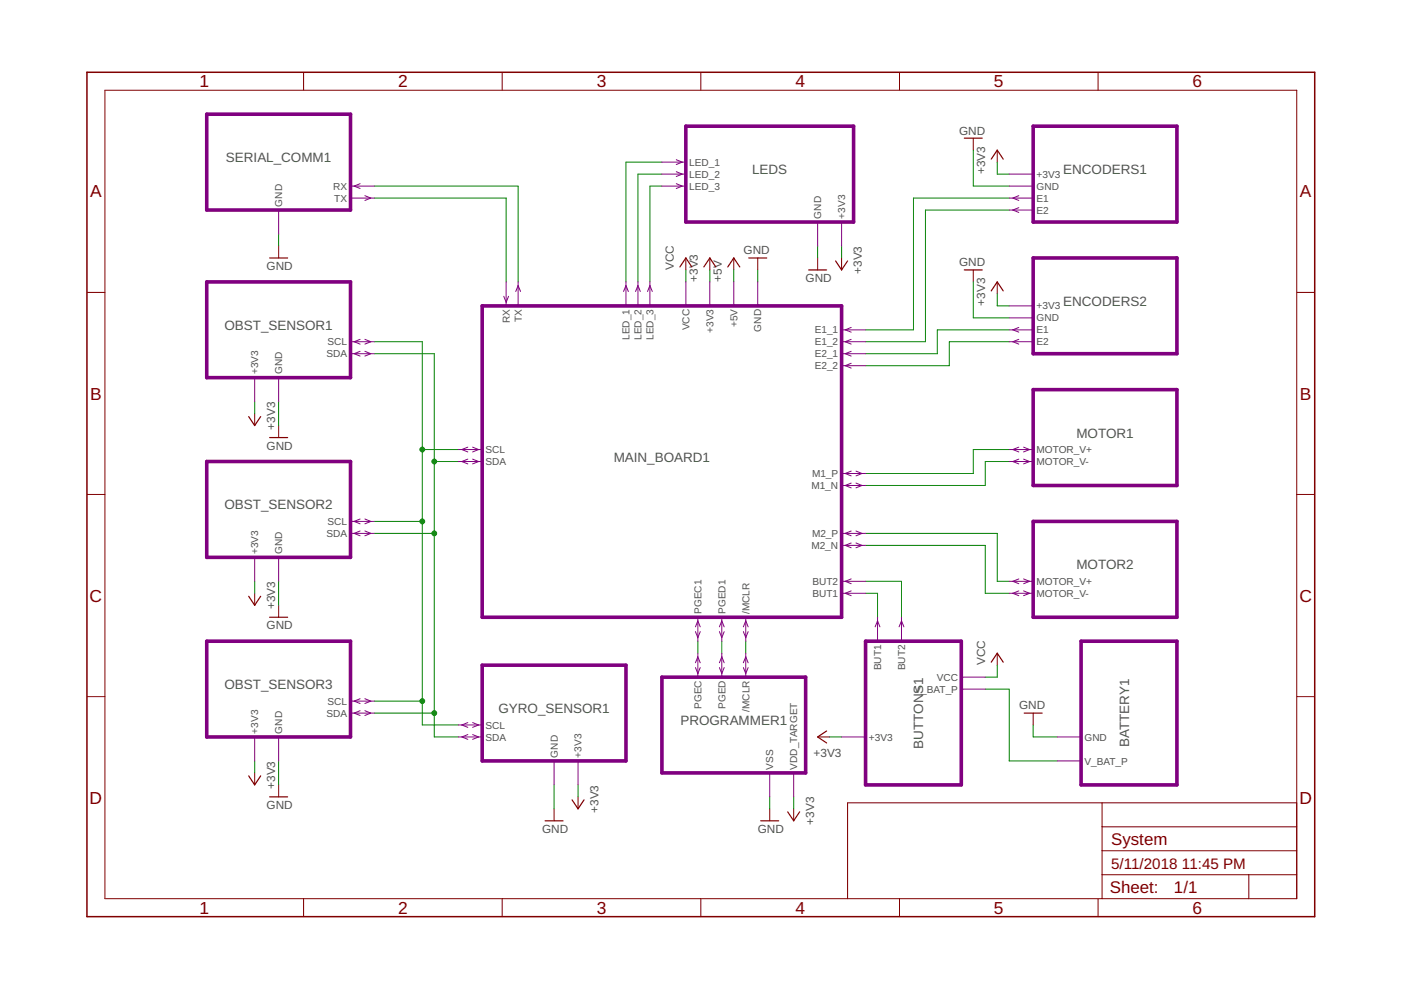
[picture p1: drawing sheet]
<svg xmlns="http://www.w3.org/2000/svg" width="297mm" height="210mm" viewBox="0 0 297 210" stroke-linecap="round" stroke-linejoin="round" font-family="sans-serif">
<g fill="none" stroke="#800000" stroke-width=".25">
<path d="M204.4 29.3h3.9M210.2 33.7l1.2-1.9 1.3 1.9M57.2 54.7h3.8M144.1 56.6l1.3-1.9 1.3 1.9M149.2 56.6l1.3-1.9 1.3 1.9M154.3 56.6l1.3-1.9 1.2 1.9M158.7 54.7h3.9M171.4 57.2h3.9M177.2 55.3l1.2 1.9 1.3-1.9M204.4 57.2h3.9M210.2 61.7l1.2-1.9 1.3 1.9M52.7 88.3l1.3 1.9 1.3-1.9"/>
<path d="M57.2 92.8h3.8M52.7 126.4l1.3 1.9 1.3-1.9M57.2 130.9h3.8M175.3 155l-1.9 1.3 1.9 1.2M210.2 140.4l1.2-1.9 1.3 1.9M217.1 151.2h3.9M52.7 164.5l1.3 1.9 1.3-1.9M57.2 169h3.8M115.6 174h3.8M121.3 169.6l1.3 1.9 1.2-1.9M161.3 174h3.8M167 172.1l1.3 1.9 1.2-1.9"/>
</g>
<g fill="none" stroke="#800000" stroke-width=".21">
<path d="M22.2 19.1h252.7v171.4h-252.7zM64.4 15.3v3.8M106.5 15.3v3.8M148.6 15.3v3.8M190.7 15.3v3.8M232.8 15.3v3.8M206.4 29.3v2.5M211.4 31.8v2.6M59.1 52.2v2.5M145.4 54.7v2.5M150.5 54.7v2.5M155.6 54.7v2.5"/>
<path d="M160.7 54.7v2.5M173.4 54.7v2.5M178.4 54.7v2.5M206.4 57.2v2.6M211.4 59.8v2.5M18.4 62h3.8M274.9 62h3.8M54 87.7v2.5M59.1 90.2v2.6M18.4 104.8h3.8M274.9 104.8h3.8M54 125.8v2.5"/>
<path d="M59.1 128.3v2.6M211.4 138.5v2.5M18.4 147.7h3.8M173.4 156.3h2.5M219.1 151.2v2.5M274.9 147.7h3.8M54 163.9v2.5M59.1 166.4v2.6M117.5 171.5v2.5M122.6 169v2.5M163.2 171.5v2.5M168.3 171.5v2.5"/>
<path d="M233.7 170.2v20.3M233.7 175.3h41.2M274.9 170.2h-95.2v20.3M64.4 190.5v3.9M106.5 190.5v3.9M148.6 190.5v3.9M190.7 190.5v3.9M232.8 190.5v3.9M233.7 185.5h41.2M233.7 180.4h41.2M264.8 185.5v5"/>
</g>
<path d="M18.4 15.3h260.3v179.1h-260.3z" fill="none" stroke="#800000" stroke-width=".32"/>
<g fill="none" stroke="#008000" stroke-width=".21">
<path d="M79.4 39.5h30.5v20.3M140.3 39.5h-2.5v20.3M140.3 36.9h-5v22.9M140.3 34.4h-7.6v25.4M206.4 31.8v7.7h7.6M211.4 34.4v2.5h2.6M59.1 49.6v2.6M79.4 42h27.9v17.8M145.4 57.2v2.6M150.5 57.2v2.6M155.6 57.2v2.6M160.7 57.2v2.6"/>
<path d="M173.4 52.2v2.5M178.4 52.2v2.5M206.4 59.8v7.6h7.6M214 44.5h-17.8v28h-12.7M214 42h-20.3v27.9h-10.2M79.4 75h12.7v81.3h5.1M79.4 72.5h10.1v81.2h7.7M211.4 62.3v2.6h2.6M214 72.5h-12.7v5h-17.8M214 69.9h-15.3v5.1h-15.2M54 85.2v2.5M59.1 85.2v5"/>
<path d="M89.5 95.3h7.7M92.1 97.9h5.1M214 95.3h-7.6v5.1h-22.9M214 97.9h-5.1v5h-25.4M79.4 110.6h10.1M79.4 113.1h12.7M183.5 113.1h27.9v10.2h2.6M183.5 115.6h25.4v10.2h5.1M54 123.3v2.5M59.1 123.3v5M148 136v2.5M153 136v2.5"/>
<path d="M158.1 136v2.5M183.5 123.3h7.6v7.6M183.5 125.8h2.6v5.1M79.4 148.7h10.1M79.4 151.2h12.7M175.9 156.3h2.5M208.9 146.1h5.1v15.2h10.1M211.4 141v2.6h-2.5M219.1 153.7v2.6h5M54 161.3v2.6M59.1 161.3v5.1M117.5 166.4v5.1"/>
<path d="M122.6 166.4v2.6M163.2 169v2.5M168.3 169v2.5"/>
</g>
<g fill="#008000" stroke="#008000" stroke-width=".21">
<circle cx="89.5" cy="148.7" r=".51"/>
<circle cx="89.5" cy="110.6" r=".51"/>
<circle cx="89.5" cy="95.3" r=".51"/>
<circle cx="92.1" cy="113.1" r=".51"/>
<circle cx="92.1" cy="151.2" r=".51"/>
<circle cx="92.1" cy="97.9" r=".51"/>
</g>
<g fill="none" stroke="#800080" stroke-width=".76">
<path d="M43.8 24.2h30.5v20.3h-30.5zM145.4 26.8h35.6v20.3h-35.6zM219.1 26.8h30.4v20.3h-30.4zM43.8 59.8h30.5v20.3h-30.5zM219.1 54.7h30.4v20.3h-30.4zM102.2 64.9h76.2v66h-76.2zM43.8 97.9h30.5v20.3h-30.5zM219.1 82.6h30.4v20.3h-30.4zM219.1 110.6h30.4v20.3h-30.4zM43.8 136h30.5v20.3h-30.5zM183.5 136h20.3v30.4h-20.3zM229.2 136h20.3v30.4h-20.3z"/>
<path d="M102.2 141h30.5v20.3h-30.5zM140.3 143.6h30.5v20.3h-30.5z"/>
</g>
<g fill="none" stroke="#800080" stroke-width=".21">
<path d="M74.3 39.5h5.1M76.3 38.9l-1.2 .6 1.2 .5M140.3 39.5h5.1M140.3 36.9h5.1M140.3 34.4h5.1M143.4 33.9l1.3 .5-1.3 .5M143.4 36.4l1.3 .5-1.3 .5M143.4 38.9l1.3 .6-1.3 .5M214 39.5h5.1M214 36.9h5.1M59.1 44.5v5.1M74.3 42h5.1"/>
<path d="M77.4 41.5l1.2 .5-1.2 .5M107.3 59.8v5.1M109.9 59.8v5.1M132.7 59.8v5.1M135.3 59.8v5.1M137.8 59.8v5.1M145.4 59.8v5.1M150.5 59.8v5.1M155.6 59.8v5.1M160.7 59.8v5.1M173.4 47.1v5.1M178.4 47.1v5.1"/>
<path d="M214 42h5.1M214 44.5h5.1M216 41.5l-1.3 .5 1.3 .5M216 44l-1.3 .5 1.3 .5M74.3 72.5h5.1M74.3 75h5.1M76.3 74.5l-1.2 .5 1.2 .5M76.3 71.9l-1.2 .6 1.2 .5M77.4 74.5l1.2 .5-1.2 .5M77.4 71.9l1.2 .6-1.2 .5M106.8 62.8l.5 1.3 .5-1.3M109.3 61.8l.6-1.3 .5 1.3"/>
<path d="M132.2 61.8l.5-1.3 .5 1.3M134.7 61.8l.6-1.3 .5 1.3M137.3 61.8l.5-1.3 .5 1.3M178.4 69.9h5.1M178.4 72.5h5.1M178.4 75h5.1M178.4 77.5h5.1M180.5 69.4l-1.3 .5 1.3 .5M180.5 71.9l-1.3 .6 1.3 .5M180.5 74.5l-1.3 .5 1.3 .5M180.5 77l-1.3 .5 1.3 .5M214 69.9h5.1"/>
<path d="M214 72.5h5.1M214 64.9h5.1M214 67.4h5.1M216 69.4l-1.3 .5 1.3 .5M216 71.9l-1.3 .6 1.3 .5M54 80.1v5.1M59.1 80.1v5.1M97.2 95.3h5M97.2 97.9h5M99.2 94.8l-1.3 .5 1.3 .5M99.2 97.3l-1.3 .6 1.3 .5M100.2 94.8l1.3 .5-1.3 .5"/>
<path d="M100.2 97.3l1.3 .6-1.3 .5M180.5 99.9l-1.3 .5 1.3 .5M181.5 99.9l1.3 .5-1.3 .5M214 95.3h5.1M214 97.9h5.1M216 94.8l-1.3 .5 1.3 .5M216 97.3l-1.3 .6 1.3 .5M217 94.8l1.3 .5-1.3 .5M217 97.3l1.3 .6-1.3 .5M54 118.2v5.1M59.1 118.2v5.1M74.3 113.1h5.1"/>
<path d="M74.3 110.6h5.1M76.3 112.6l-1.2 .5 1.2 .5M76.3 110l-1.2 .6 1.2 .5M77.4 112.6l1.2 .5-1.2 .5M77.4 110l1.2 .6-1.2 .5M178.4 100.4h5.1M178.4 102.9h5.1M178.4 113.1h5.1M178.4 115.6h5.1M180.5 102.4l-1.3 .5 1.3 .5M180.5 112.6l-1.3 .5 1.3 .5M180.5 115.1l-1.3 .5 1.3 .5"/>
<path d="M181.5 102.4l1.3 .5-1.3 .5M181.5 112.6l1.3 .5-1.3 .5M181.5 115.1l1.3 .5-1.3 .5M147.4 132.9l.6-1.3 .5 1.3M147.4 133.9l.6 1.3 .5-1.3M148 130.9v5.1M148 138.5v5.1M152.5 132.9l.5-1.3 .5 1.3M152.5 133.9l.5 1.3 .5-1.3M153 130.9v5.1M153 138.5v5.1M157.6 132.9l.5-1.3 .5 1.3"/>
<path d="M157.6 133.9l.5 1.3 .5-1.3M158.1 130.9v5.1M158.1 138.5v5.1M178.4 125.8h5.1M178.4 123.3h5.1M180.5 125.3l-1.3 .5 1.3 .5M180.5 122.7l-1.3 .6 1.3 .5M185.5 132.9l.6-1.3 .5 1.3M186.1 130.9v5.1M190.6 132.9l.5-1.3 .5 1.3M191.1 130.9v5.1M214 125.8h5.1"/>
<path d="M214 123.3h5.1M216 122.7l-1.3 .6 1.3 .5M216 125.3l-1.3 .5 1.3 .5M217 122.7l1.3 .6-1.3 .5M217 125.3l1.3 .5-1.3 .5M54 156.3v5M59.1 156.3v5M74.3 151.2h5.1M74.3 148.7h5.1M76.3 150.7l-1.2 .5 1.2 .5M76.3 148.1l-1.2 .6 1.2 .5M77.4 150.7l1.2 .5-1.2 .5"/>
<path d="M77.4 148.1l1.2 .6-1.2 .5M97.2 153.7h5M97.2 156.3h5M99.2 153.2l-1.3 .5 1.3 .5M99.2 155.7l-1.3 .6 1.3 .5M100.2 153.2l1.3 .5-1.3 .5M100.2 155.7l1.3 .6-1.3 .5M147.4 141.5l.6 1.3 .5-1.3M147.4 140.5l.6-1.2 .5 1.2M152.5 141.5l.5 1.3 .5-1.3M152.5 140.5l.5-1.2 .5 1.2M157.6 141.5l.5 1.3 .5-1.3"/>
<path d="M157.6 140.5l.5-1.2 .5 1.2M178.4 156.3h5.1M203.8 146.1h5.1M203.8 143.6h5.1M224.1 156.3h5.1M117.5 161.3v5.1M122.6 161.3v5.1M163.2 163.9v5.1M168.3 163.9v5.1M224.1 161.3h5.1"/>
</g>
<g font-size="3.7" fill="#800000">
<text x="42.3" y="18.5">1</text>
<text x="84.4" y="18.5">2</text>
<text x="126.5" y="18.5">3</text>
<text x="168.6" y="18.5">4</text>
<text x="210.7" y="18.5">5</text>
<text x="252.9" y="18.5">6</text>
<text x="19.1" y="41.9">A</text>
<text x="275.6" y="41.9">A</text>
<text x="19.1" y="84.7">B</text>
<text x="275.6" y="84.7">B</text>
<text x="19" y="127.6">C</text>
<text x="275.5" y="127.6">C</text>
<text x="19" y="170.4">D</text>
<text x="275.5" y="170.4">D</text>
<text x="42.3" y="193.7">1</text>
<text x="84.4" y="193.7">2</text>
<text x="126.5" y="193.7">3</text>
<text x="168.6" y="193.7">4</text>
<text x="210.7" y="193.7">5</text>
<text x="252.9" y="193.7">6</text>
</g>
<g font-size="3.6" fill="#800000">
<text x="235.6" y="179.1">System</text>
<text x="235.3" y="189.4">Sheet:</text>
<text x="248.9" y="189.3">1/1</text>
</g>
<g font-size="3.2" fill="#800000">
<text x="235.6" y="184.2">5/11/2018</text>
<text x="250.6" y="184.2">11:45 PM</text>
</g>
<g font-size="2.9" fill="#505050">
<text x="47.9" y="34.4">SERIAL_COMM1</text>
<text x="159.5" y="36.9">LEDS</text>
<text x="225.4" y="36.9">ENCODERS1</text>
<text x="225.4" y="64.8">ENCODERS2</text>
<text x="47.6" y="69.9">OBST_SENSOR1</text>
<text x="228.2" y="92.8">MOTOR1</text>
<text x="130.1" y="97.9">MAIN_BOARD1</text>
<text x="47.6" y="108">OBST_SENSOR2</text>
<text x="228.2" y="120.7">MOTOR2</text>
<text x="47.6" y="146.1">OBST_SENSOR3</text>
<text x="105.7" y="151.2">GYRO_SENSOR1</text>
<text x="144.2" y="153.7">PROGRAMMER1</text>
<text x="195.7" y="158.8" transform="rotate(-90 195.7 158.8)">BUTTONS1</text>
<text x="239.4" y="158.4" transform="rotate(-90 239.4 158.4)">BATTERY1</text>
</g>
<g font-size="2.5" fill="#505050">
<text x="203.4" y="28.5">GND</text>
<text x="208.9" y="36.9" transform="rotate(-90 208.9 36.9)">+3V3</text>
<text x="157.6" y="53.9">GND</text>
<text x="56.5" y="57.2">GND</text>
<text x="142.9" y="57.2" transform="rotate(-90 142.9 57.2)">VCC</text>
<text x="148" y="59.8" transform="rotate(-90 148 59.8)">+3V3</text>
<text x="153" y="59.8" transform="rotate(-90 153 59.8)">+5V</text>
<text x="170.8" y="59.8">GND</text>
<text x="182.7" y="58.1" transform="rotate(-90 182.7 58.1)">+3V3</text>
<text x="203.4" y="56.5">GND</text>
<text x="208.9" y="64.8" transform="rotate(-90 208.9 64.8)">+3V3</text>
<text x="56.5" y="95.3">GND</text>
<text x="58.3" y="91.1" transform="rotate(-90 58.3 91.1)">+3V3</text>
<text x="58.3" y="129.2" transform="rotate(-90 58.3 129.2)">+3V3</text>
<text x="56.5" y="133.4">GND</text>
<text x="208.9" y="141" transform="rotate(-90 208.9 141)">VCC</text>
<text x="216.1" y="150.4">GND</text>
<text x="172.5" y="160.6">+3V3</text>
<text x="58.3" y="167.3" transform="rotate(-90 58.3 167.3)">+3V3</text>
<text x="56.5" y="171.5">GND</text>
<text x="126.9" y="172.3" transform="rotate(-90 126.9 172.3)">+3V3</text>
<text x="114.9" y="176.6">GND</text>
<text x="160.7" y="176.6">GND</text>
<text x="172.6" y="174.9" transform="rotate(-90 172.6 174.9)">+3V3</text>
</g>
<g font-size="2.1" fill="#505050">
<text x="146.1" y="35.1">LED_1</text>
<text x="70.6" y="40.2">RX</text>
<text x="146.1" y="37.7">LED_2</text>
<text x="146.1" y="40.2">LED_3</text>
<text x="219.8" y="37.7">+3V3</text>
<text x="219.8" y="40.2">GND</text>
<text x="59.8" y="43.8" transform="rotate(-90 59.8 43.8)">GND</text>
<text x="70.9" y="42.8">TX</text>
<text x="174.1" y="46.4" transform="rotate(-90 174.1 46.4)">GND</text>
<text x="179.2" y="46.4" transform="rotate(-90 179.2 46.4)">+3V3</text>
<text x="219.8" y="42.8">E1</text>
<text x="219.8" y="45.3">E2</text>
<text x="219.8" y="65.6">+3V3</text>
<text x="108.1" y="68.5" transform="rotate(-90 108.1 68.5)">RX</text>
<text x="110.6" y="68.3" transform="rotate(-90 110.6 68.3)">TX</text>
<text x="146.2" y="70.1" transform="rotate(-90 146.2 70.1)">VCC</text>
<text x="151.3" y="70.6" transform="rotate(-90 151.3 70.6)">+3V3</text>
<text x="156.3" y="69.4" transform="rotate(-90 156.3 69.4)">+5V</text>
<text x="161.4" y="70.3" transform="rotate(-90 161.4 70.3)">GND</text>
<text x="172.7" y="70.7">E1_1</text>
<text x="219.8" y="68.1">GND</text>
<text x="219.8" y="70.7">E1</text>
<text x="69.2" y="75.8">SDA</text>
<text x="69.4" y="73.2">SCL</text>
<text x="133.5" y="72.1" transform="rotate(-90 133.5 72.1)">LED_1</text>
<text x="136" y="72.1" transform="rotate(-90 136 72.1)">LED_2</text>
<text x="138.6" y="72.1" transform="rotate(-90 138.6 72.1)">LED_3</text>
<text x="172.7" y="73.2">E1_2</text>
<text x="172.7" y="75.8">E2_1</text>
<text x="219.8" y="73.2">E2</text>
<text x="54.8" y="79.4" transform="rotate(-90 54.8 79.4)">+3V3</text>
<text x="59.8" y="79.4" transform="rotate(-90 59.8 79.4)">GND</text>
<text x="172.7" y="78.3">E2_2</text>
<text x="103" y="96.1">SCL</text>
<text x="103" y="98.6">SDA</text>
<text x="172.2" y="101.2">M1_P</text>
<text x="219.8" y="96.1">MOTOR_V+</text>
<text x="219.8" y="98.6">MOTOR_V-</text>
<text x="172" y="103.7">M1_N</text>
<text x="69.2" y="113.9">SDA</text>
<text x="69.4" y="111.3">SCL</text>
<text x="172.2" y="113.9">M2_P</text>
<text x="54.8" y="117.5" transform="rotate(-90 54.8 117.5)">+3V3</text>
<text x="59.8" y="117.5" transform="rotate(-90 59.8 117.5)">GND</text>
<text x="172" y="116.4">M2_N</text>
<text x="172.3" y="124">BUT2</text>
<text x="219.8" y="124">MOTOR_V+</text>
<text x="148.7" y="130.2" transform="rotate(-90 148.7 130.2)">PGEC1</text>
<text x="153.8" y="130.2" transform="rotate(-90 153.8 130.2)">PGED1</text>
<text x="158.9" y="130.2" transform="rotate(-90 158.9 130.2)">/MCLR</text>
<text x="172.3" y="126.6">BUT1</text>
<text x="219.8" y="126.6">MOTOR_V-</text>
<text x="186.8" y="142.1" transform="rotate(-90 186.8 142.1)">BUT1</text>
<text x="191.9" y="142.1" transform="rotate(-90 191.9 142.1)">BUT2</text>
<text x="69.4" y="149.4">SCL</text>
<text x="193.9" y="146.9">V_BAT_P</text>
<text x="198.6" y="144.3">VCC</text>
<text x="54.8" y="155.6" transform="rotate(-90 54.8 155.6)">+3V3</text>
<text x="59.8" y="155.6" transform="rotate(-90 59.8 155.6)">GND</text>
<text x="69.2" y="151.9">SDA</text>
<text x="103" y="154.5">SCL</text>
<text x="148.7" y="150.3" transform="rotate(-90 148.7 150.3)">PGEC</text>
<text x="153.8" y="150.3" transform="rotate(-90 153.8 150.3)">PGED</text>
<text x="158.9" y="150.9" transform="rotate(-90 158.9 150.9)">/MCLR</text>
<text x="103" y="157">SDA</text>
<text x="118.2" y="160.6" transform="rotate(-90 118.2 160.6)">GND</text>
<text x="123.3" y="160.6" transform="rotate(-90 123.3 160.6)">+3V3</text>
<text x="184.2" y="157">+3V3</text>
<text x="229.9" y="157">GND</text>
<text x="164" y="163.2" transform="rotate(-90 164 163.2)">VSS</text>
<text x="169" y="163.2" transform="rotate(-90 169 163.2)">VDD_TARGET</text>
<text x="229.9" y="162.1">V_BAT_P</text>
</g>
</svg>
